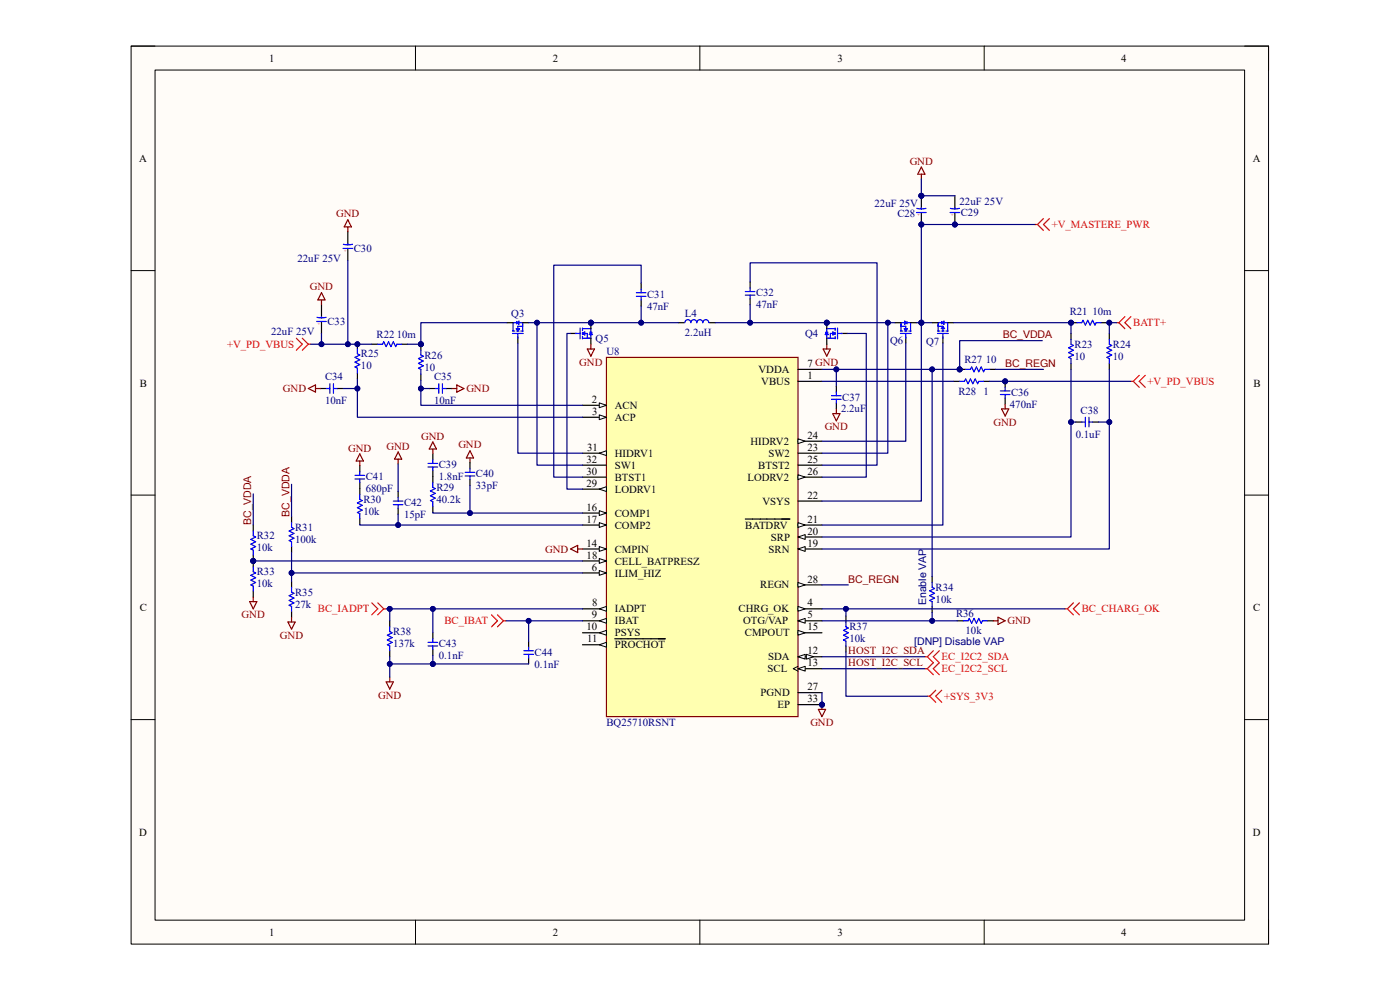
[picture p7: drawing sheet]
<svg xmlns="http://www.w3.org/2000/svg" width="297mm" height="210mm" viewBox="0 0 297 210" stroke-linecap="round" stroke-linejoin="round" font-family="sans-serif">
<path d="M27.8 9.8h241.3v190.5h-241.3z" fill-rule="evenodd" fill="#fffcf8"/>
<path d="M27.8 9.8h241.3v190.5h-241.3z" fill="none" stroke="#000" stroke-width=".21"/>
<path d="M32.9 14.9h231.1v180.3h-231.1z" fill-rule="evenodd" fill="#fffcf8"/>
<g fill="none" stroke="#000" stroke-width=".21">
<path d="M27.8 9.8h5.1M32.9 14.9h231.1v180.3h-231.1zM88.1 9.8v5.1M148.5 9.8v5.1M208.8 9.8v5.1M264 9.8h5.1v5.1M27.8 57.4h5.1M264 57.4h5.1M27.8 105h5.1M264 105h5.1M27.8 152.7h5.1M264 152.7h5.1"/>
<path d="M88.1 195.2v5.1M148.5 195.2v5.1M208.8 195.2v5.1M269.1 195.2v5.1"/>
</g>
<circle cx="174.4" cy="149.5" r=".51" fill="#000080"/>
<circle cx="174.4" cy="149.5" r=".51" fill="none" stroke="#000080" stroke-width=".21"/>
<path d="M128.7 75.8h40.6v76.2h-40.6z" fill-rule="evenodd" fill="#ffffb0"/>
<path d="M128.7 75.8h40.6v76.2h-40.6z" fill="none" stroke="#800000" stroke-width=".25"/>
<path d="M123.6 86h5.1" fill="none" stroke="#000" stroke-width=".25"/>
<path d="M127.1 85.5l1.6 .5-1.6 .5z" fill="#f8fcff"/>
<path d="M127.1 85.5l1.6 .5-1.6 .5z" fill="none" stroke="#000" stroke-width=".21"/>
<path d="M123.6 88.5h5.1" fill="none" stroke="#000" stroke-width=".25"/>
<path d="M127.1 88l1.6 .5-1.6 .5z" fill="#f8fcff"/>
<path d="M127.1 88l1.6 .5-1.6 .5z" fill="none" stroke="#000" stroke-width=".21"/>
<path d="M123.6 96.1h5.1" fill="none" stroke="#000" stroke-width=".25"/>
<path d="M127.1 96.1l1.6-.5v1z" fill="#f8fcff"/>
<path d="M127.1 96.1l1.6-.5v1z" fill="none" stroke="#000" stroke-width=".21"/>
<path d="M123.6 98.7h5.1M123.6 101.2h5.1M123.6 103.8h5.1" fill="none" stroke="#000" stroke-width=".25"/>
<path d="M127.1 103.8l1.6-.5v1z" fill="#f8fcff"/>
<path d="M127.1 103.8l1.6-.5v1z" fill="none" stroke="#000" stroke-width=".21"/>
<path d="M123.6 108.8h5.1" fill="none" stroke="#000" stroke-width=".25"/>
<path d="M127.1 108.3l1.6 .5-1.6 .5z" fill="#f8fcff"/>
<path d="M127.1 108.3l1.6 .5-1.6 .5z" fill="none" stroke="#000" stroke-width=".21"/>
<path d="M123.6 111.4h5.1" fill="none" stroke="#000" stroke-width=".25"/>
<path d="M127.1 110.9l1.6 .5-1.6 .5z" fill="#f8fcff"/>
<path d="M127.1 110.9l1.6 .5-1.6 .5z" fill="none" stroke="#000" stroke-width=".21"/>
<path d="M123.6 116.5h5.1" fill="none" stroke="#000" stroke-width=".25"/>
<path d="M127.1 116l1.6 .5-1.6 .5z" fill="#f8fcff"/>
<path d="M127.1 116l1.6 .5-1.6 .5z" fill="none" stroke="#000" stroke-width=".21"/>
<path d="M123.6 119h5.1" fill="none" stroke="#000" stroke-width=".25"/>
<path d="M127.1 118.5l1.6 .5-1.6 .5z" fill="#f8fcff"/>
<path d="M127.1 118.5l1.6 .5-1.6 .5z" fill="none" stroke="#000" stroke-width=".21"/>
<path d="M123.6 121.5h5.1" fill="none" stroke="#000" stroke-width=".25"/>
<path d="M127.1 121l1.6 .5-1.6 .5z" fill="#f8fcff"/>
<path d="M127.1 121l1.6 .5-1.6 .5z" fill="none" stroke="#000" stroke-width=".21"/>
<path d="M123.6 129.2h5.1" fill="none" stroke="#000" stroke-width=".25"/>
<path d="M127.1 129.2l1.6-.5v1z" fill="#f8fcff"/>
<path d="M127.1 129.2l1.6-.5v1z" fill="none" stroke="#000" stroke-width=".21"/>
<path d="M123.6 131.7h5.1" fill="none" stroke="#000" stroke-width=".25"/>
<path d="M127.1 131.7l1.6-.5v1z" fill="#f8fcff"/>
<path d="M127.1 131.7l1.6-.5v1z" fill="none" stroke="#000" stroke-width=".21"/>
<path d="M123.6 134.2h5.1" fill="none" stroke="#000" stroke-width=".25"/>
<path d="M127.1 134.2l1.6-.5v1z" fill="#f8fcff"/>
<path d="M127.1 134.2l1.6-.5v1z" fill="none" stroke="#000" stroke-width=".21"/>
<path d="M123.6 136.8h5.1" fill="none" stroke="#000" stroke-width=".25"/>
<path d="M127.1 136.8l1.6-.5v1z" fill="#f8fcff"/>
<path d="M127.1 136.8l1.6-.5v1z" fill="none" stroke="#000" stroke-width=".21"/>
<path d="M169.3 78.4h5.1M169.3 80.9h5.1M169.3 93.6h5.1M130.4 135.5h10.7" fill="none" stroke="#000" stroke-width=".25"/>
<path d="M169.3 93.1l1.5 .5-1.5 .5z" fill="#f8fcff"/>
<path d="M169.3 93.1l1.5 .5-1.5 .5z" fill="none" stroke="#000" stroke-width=".21"/>
<path d="M169.3 96.1h5.1M169.3 98.7h5.1M169.3 101.2h5.1" fill="none" stroke="#000" stroke-width=".25"/>
<path d="M169.3 100.7l1.5 .5-1.5 .5z" fill="#f8fcff"/>
<path d="M169.3 100.7l1.5 .5-1.5 .5z" fill="none" stroke="#000" stroke-width=".21"/>
<path d="M169.3 106.3h5.1M169.3 111.4h5.1" fill="none" stroke="#000" stroke-width=".25"/>
<path d="M169.3 110.9l1.5 .5-1.5 .5z" fill="#f8fcff"/>
<path d="M169.3 110.9l1.5 .5-1.5 .5z" fill="none" stroke="#000" stroke-width=".21"/>
<path d="M158.1 110.1h9.5M169.3 113.9h5.1" fill="none" stroke="#000" stroke-width=".25"/>
<path d="M169.3 113.9l1.5-.5v1z" fill="#f8fcff"/>
<path d="M169.3 113.9l1.5-.5v1z" fill="none" stroke="#000" stroke-width=".21"/>
<path d="M169.3 116.5h5.1" fill="none" stroke="#000" stroke-width=".25"/>
<path d="M169.3 116.5l1.5-.5v1z" fill="#f8fcff"/>
<path d="M169.3 116.5l1.5-.5v1z" fill="none" stroke="#000" stroke-width=".21"/>
<path d="M169.3 124.1h5.1" fill="none" stroke="#000" stroke-width=".25"/>
<path d="M169.3 123.6l1.5 .5-1.5 .5z" fill="#f8fcff"/>
<path d="M169.3 123.6l1.5 .5-1.5 .5z" fill="none" stroke="#000" stroke-width=".21"/>
<path d="M169.3 129.2h5.1" fill="none" stroke="#000" stroke-width=".25"/>
<path d="M169.3 128.7l1.5 .5-1.5 .5z" fill="#f8fcff"/>
<path d="M169.3 128.7l1.5 .5-1.5 .5z" fill="none" stroke="#000" stroke-width=".21"/>
<path d="M169.3 131.7h5.1" fill="none" stroke="#000" stroke-width=".25"/>
<path d="M169.3 131.7l1.5-.5v1z" fill="#f8fcff"/>
<path d="M169.3 131.7l1.5-.5v1z" fill="none" stroke="#000" stroke-width=".21"/>
<path d="M169.3 134.2h5.1" fill="none" stroke="#000" stroke-width=".25"/>
<path d="M169.3 133.7l1.5 .5-1.5 .5z" fill="#f8fcff"/>
<path d="M169.3 133.7l1.5 .5-1.5 .5z" fill="none" stroke="#000" stroke-width=".21"/>
<path d="M169.3 139.3h5.1" fill="none" stroke="#000" stroke-width=".25"/>
<path d="M169.3 139.3l1.5-.5v1z" fill="#f8fcff"/>
<path d="M169.3 139.3l1.5-.5v1z" fill="none" stroke="#000" stroke-width=".21"/>
<path d="M171.1 138.8l1.5 .5-1.5 .5z" fill="#f8fcff"/>
<path d="M171.1 138.8l1.5 .5-1.5 .5z" fill="none" stroke="#000" stroke-width=".21"/>
<path d="M169.3 141.9h5.1" fill="none" stroke="#000" stroke-width=".25"/>
<path d="M169.3 141.9l1.5-.5v1z" fill="#f8fcff"/>
<path d="M169.3 141.9l1.5-.5v1zM169.3 141.4l-1 .5 1 .5" fill="none" stroke="#000" stroke-width=".21"/>
<path d="M169.3 146.9h5.1M169.3 149.5h5.1" fill="none" stroke="#000" stroke-width=".25"/>
<circle cx="174.4" cy="149.5" r=".51" fill="#000080"/>
<circle cx="174.4" cy="149.5" r=".51" fill="none" stroke="#000080" stroke-width=".21"/>
<path d="M78.9 73h1.2M85.2 73h1.3M76.3 98.8v1.3M91.8 96.3v1.2M91.8 99.8v2.6M76.3 102.4v2.5M76.3 110v1.3M91.8 107.5v1.2" fill="none" stroke="#000" stroke-width=".25"/>
<path d="M80.1 73h1.1l.2-.5 .5 1 .5-1 .5 1 .5-1 .5 1 .3-.5h1M90.8 99.1h2M90.8 98.3h2M91.8 97.5v.8M91.8 99.1v.7M75.3 101.6h2M75.3 100.8h2M76.3 100.1v.7M76.3 101.6v.8M76.3 104.9v1l.5 .3-1 .5 1 .5-1 .5 1 .5-1 .5 .5 .3v1M91.8 102.4v1l.5 .2-1 .6 1 .5-1 .5 1 .5-1 .5 .5 .2v1.1" fill="none" stroke="#00f" stroke-width=".25"/>
<path d="M76.3 96.3l.8 1.5h-1.5zM76.3 97.8v1M84.5 95.9l.7 1.5h-1.5zM84.5 97.4v1M91.8 93.7l.8 1.6h-1.5zM91.8 95.3v1M99.7 95.6l.8 1.6h-1.6zM99.7 97.2v1" fill="none" stroke="#800000" stroke-width=".25"/>
<path d="M62.9 71.8l1.2 1.2-1.2 1.3M64.1 71.8l1.3 1.2M65.4 73l-1.3 1.3M65.4 73h.5" fill="none" stroke="#f00" stroke-width=".25"/>
<circle cx="89.3" cy="73" r=".51" fill="#000080"/>
<circle cx="89.3" cy="73" r=".51" fill="none" stroke="#000080" stroke-width=".21"/>
<path d="M89.3 73v1.3" fill="none" stroke="#000" stroke-width=".25"/>
<circle cx="89.3" cy="73" r=".51" fill="#000080"/>
<circle cx="89.3" cy="73" r=".51" fill="none" stroke="#000080" stroke-width=".21"/>
<path d="M89.3 79.4v1.2M109.9 71.5v1.3" fill="none" stroke="#000" stroke-width=".25"/>
<path d="M89.3 74.3v1l.5 .3-1 .5 1 .5-1 .5 1 .5-1 .5 .5 .3v1M108.7 70.7h2.3M108.7 70.2h.5M108.8 68.5v1.7M109.6 70.2h.5M109.9 69.2v1M109.9 70.7v1.1M110.5 70.2h.5M110.9 68.7v1.5" fill="none" stroke="#00f" stroke-width=".25"/>
<path d="M109.6 68.5l.5-.4v.7z" fill="#00f"/>
<path d="M109.6 68.5l.5-.4v.7z" fill="none" stroke="#00f" stroke-width=".21"/>
<path d="M108.8 68.5h.8M109.6 68.2v.5M110.1 68.5h.8v.7h-1" fill="none" stroke="#00f" stroke-width=".25"/>
<path d="M107.6 68.5h1.2M110.9 68.5h1.2" fill="none" stroke="#000" stroke-width=".25"/>
<path d="M109.5 69.7h.7l-.3 .5z" fill="#00f"/>
<path d="M109.5 69.7h.7l-.3 .5z" fill="none" stroke="#00f" stroke-width=".21"/>
<circle cx="125.4" cy="68.5" r=".51" fill="#000080"/>
<circle cx="125.4" cy="68.5" r=".51" fill="none" stroke="#000080" stroke-width=".21"/>
<path d="M121 70.7h1.3" fill="none" stroke="#000" stroke-width=".25"/>
<path d="M122.1 70.7h1M123.1 69.6v2.3M123.6 69.7h1.8M123.6 70.7h1M123.6 71.8h1.5M123.6 69.6v.5M123.6 70.5v.5M123.6 71.4v.5" fill="none" stroke="#00f" stroke-width=".25"/>
<path d="M125.4 70.5l.3 .5h-.7z" fill="#00f"/>
<path d="M125.4 70.5l.3 .5h-.7z" fill="none" stroke="#00f" stroke-width=".21"/>
<path d="M124.6 70.7v1.1h.8v-.8M125.1 70.5h.5M125.4 69.7v.8" fill="none" stroke="#00f" stroke-width=".25"/>
<path d="M125.4 68.5v1.2" fill="none" stroke="#000" stroke-width=".25"/>
<circle cx="125.4" cy="68.5" r=".51" fill="#000080"/>
<circle cx="125.4" cy="68.5" r=".51" fill="none" stroke="#000080" stroke-width=".21"/>
<path d="M125.4 71.8v1.2" fill="none" stroke="#000" stroke-width=".25"/>
<path d="M123.6 70.7l.5-.3v.7z" fill="#00f"/>
<path d="M123.6 70.7l.5-.3v.7z" fill="none" stroke="#00f" stroke-width=".21"/>
<path d="M124.6 74h1.5l-.7 1.6zM125.4 73v1" fill="none" stroke="#800000" stroke-width=".25"/>
<path d="M136 60.1v1.2M136 63.6v1.3M143.9 68.5h1.3M150.5 68.5h1.3M177.4 81.9v1.3M177.4 85.5v1.2" fill="none" stroke="#000" stroke-width=".25"/>
<path d="M135 62.9h2M135 62.1h2M136 61.3v.8M136 62.9v.7M145.3 68.5a.63 .63 0 0 1 .6-.7 .63 .63 0 0 1 .7 .7 .63 .63 0 0 1 .6-.7 .63 .63 0 0 1 .6 .7 .63 .63 0 0 1 .7-.7 .63 .63 0 0 1 .6 .7 .64 .64 0 0 1 .6-.7 .64 .64 0 0 1 .7 .7M176.4 83.9h2M176.4 84.7h2M177.4 83.2v.7M177.4 84.7v.8" fill="none" stroke="#00f" stroke-width=".25"/>
<circle cx="203.6" cy="78.4" r=".51" fill="#000080"/>
<circle cx="203.6" cy="78.4" r=".51" fill="none" stroke="#000080" stroke-width=".21"/>
<path d="M203.6 78.4h1.3" fill="none" stroke="#000" stroke-width=".25"/>
<circle cx="203.6" cy="78.4" r=".51" fill="#000080"/>
<circle cx="203.6" cy="78.4" r=".51" fill="none" stroke="#000080" stroke-width=".21"/>
<path d="M75.8 72.8v1.2M75.8 79.1v1.3M209.9 78.4h1.3" fill="none" stroke="#000" stroke-width=".25"/>
<path d="M75.8 74v1.1l.5 .2-1 .5 1 .5-1 .5 1 .5-1 .5 .5 .3v1M204.9 78.4h1l.2-.5 .5 1 .5-1 .6 1 .5-1 .5 1 .2-.5h1" fill="none" stroke="#00f" stroke-width=".25"/>
<path d="M174.6 74h1.6l-.8 1.6zM175.4 73v1M176.7 87.8h1.5l-.8 1.5zM177.4 86.7v1.1" fill="none" stroke="#800000" stroke-width=".25"/>
<circle cx="175.4" cy="68.5" r=".51" fill="#000080"/>
<circle cx="175.4" cy="68.5" r=".51" fill="none" stroke="#000080" stroke-width=".21"/>
<path d="M178.4 70.7h1.3" fill="none" stroke="#000" stroke-width=".25"/>
<path d="M175.4 69.7h1.8M175.7 71.8h1.5M176.2 70.7h1M177.2 69.6v.5M177.2 70.5v.5M177.2 71.4v.5M177.7 70.7h1M177.7 69.6v2.3" fill="none" stroke="#00f" stroke-width=".25"/>
<path d="M175.4 70.5l.4 .5h-.8z" fill="#00f"/>
<path d="M175.4 70.5l.4 .5h-.8z" fill="none" stroke="#00f" stroke-width=".21"/>
<path d="M175.1 70.5h.6M175.4 69.7v.8M176.2 70.7v1.1h-.8v-.8" fill="none" stroke="#00f" stroke-width=".25"/>
<path d="M175.4 68.5v1.2" fill="none" stroke="#000" stroke-width=".25"/>
<circle cx="175.4" cy="68.5" r=".51" fill="#000080"/>
<circle cx="175.4" cy="68.5" r=".51" fill="none" stroke="#000080" stroke-width=".21"/>
<path d="M175.4 71.8v1.2" fill="none" stroke="#000" stroke-width=".25"/>
<path d="M176.7 70.4l.5 .3-.5 .4z" fill="#00f"/>
<path d="M176.7 70.4l.5 .3-.5 .4z" fill="none" stroke="#00f" stroke-width=".21"/>
<path d="M192.2 71.5v1.3" fill="none" stroke="#000" stroke-width=".25"/>
<path d="M191 70.7h2.3M191 70.2h.5M191.1 68.7v1.5M191.9 70.2h.5M192.2 69.2v1M192.2 70.7v1.1M192.8 70.2h.5M193.2 68.5v1.7" fill="none" stroke="#00f" stroke-width=".25"/>
<path d="M191.9 68.1l.5 .4-.5 .3z" fill="#00f"/>
<path d="M191.9 68.1l.5 .4-.5 .3z" fill="none" stroke="#00f" stroke-width=".21"/>
<path d="M191.9 68.5h-.8v.7h1.1M192.4 68.2v.5M192.4 68.5h.8" fill="none" stroke="#00f" stroke-width=".25"/>
<path d="M189.9 68.5h1.2M193.2 68.5h1.2" fill="none" stroke="#000" stroke-width=".25"/>
<path d="M191.8 69.7h.7l-.3 .5z" fill="#00f"/>
<path d="M191.8 69.7h.7l-.3 .5z" fill="none" stroke="#00f" stroke-width=".21"/>
<path d="M159.1 59.8v1.3M159.1 63.4v1.2" fill="none" stroke="#000" stroke-width=".25"/>
<path d="M158.1 62.6h2.1M158.1 61.8h2.1M159.1 61.1v.7M159.1 62.6v.8" fill="none" stroke="#00f" stroke-width=".25"/>
<circle cx="195.5" cy="68.5" r=".51" fill="#000080"/>
<circle cx="195.5" cy="68.5" r=".51" fill="none" stroke="#000080" stroke-width=".21"/>
<circle cx="227.2" cy="68.5" r=".51" fill="#000080"/>
<circle cx="227.2" cy="68.5" r=".51" fill="none" stroke="#000080" stroke-width=".21"/>
<path d="M227.2 68.5h1.3M233.6 68.5h1.2" fill="none" stroke="#000" stroke-width=".25"/>
<circle cx="227.2" cy="68.5" r=".51" fill="#000080"/>
<circle cx="227.2" cy="68.5" r=".51" fill="none" stroke="#000080" stroke-width=".21"/>
<path d="M72.8 52.7h2M72.8 51.8l1 .1M73.8 51.7v.2M74.8 51.8l-1 .1M67.2 68.2h2M67.3 67.3l.9 .1M68.2 67.2v.2M69.2 67.3l-1 .1M228.5 68.5h1l.3-.6 .5 1.1 .5-1.1 .5 1.1 .5-1.1 .5 1.1 .2-.5h1.1M235.3 72v1l.5 .3-1 .5 1 .5-1 .5 1 .5-1 .5 .5 .3v1M203.6 80.9h1l.3-.5 .5 1 .5-1 .5 1 .5-1 .5 1 .3-.5h1" fill="none" stroke="#00f" stroke-width=".25"/>
<path d="M73.8 49.1v2.6M73.8 52.7v2.5M68.2 64.6v2.6M68.2 68.2v2.5M235.3 70.7v1.3M235.3 77.1v1.3M202.3 80.9h1.3M208.7 80.9h1.2" fill="none" stroke="#000" stroke-width=".25"/>
<path d="M236.9 68.5h.5M237.4 68.5l1.2 1.2M238.6 67.2l-1.2 1.3M239.9 67.2l-1.3 1.3 1.3 1.2M241.7 79.6l-1.3 1.3M243 79.6l-1.3 1.3 1.3 1.3M239.9 80.9h.5M240.4 80.9l1.3 1.3" fill="none" stroke="#f00" stroke-width=".25"/>
<path d="M73.8 46.6l.8 1.5h-1.6zM73.8 48.1v1M68.2 62.1l.8 1.5h-1.6zM68.2 63.6v1" fill="none" stroke="#800000" stroke-width=".25"/>
<circle cx="213.2" cy="80.9" r=".51" fill="#000080"/>
<circle cx="213.2" cy="80.9" r=".51" fill="none" stroke="#000080" stroke-width=".21"/>
<path d="M213.2 80.9v1.3M213.2 84.5v1.2" fill="none" stroke="#000" stroke-width=".25"/>
<circle cx="213.2" cy="80.9" r=".51" fill="#000080"/>
<circle cx="213.2" cy="80.9" r=".51" fill="none" stroke="#000080" stroke-width=".21"/>
<path d="M99.7 99.4v.8M212.2 82.9h2.1M212.2 83.7h2.1M213.2 82.2v.7M213.2 83.7v.8M83.4 106.3h2.1M83.4 107.1h2.1M84.5 105.5v.8M84.5 107.1v.7M98.7 101h2M98.7 100.2h2M99.7 101v.7" fill="none" stroke="#00f" stroke-width=".25"/>
<path d="M212.5 86.7h1.5l-.8 1.6zM213.2 85.7v1" fill="none" stroke="#800000" stroke-width=".25"/>
<path d="M99.7 98.2v1.2M84.5 104.3v1.2M84.5 107.8v1.3M99.7 101.7v1.3" fill="none" stroke="#000" stroke-width=".25"/>
<path d="M219.6 47.6h.5M220.1 47.6l1.3 1.3M221.4 46.4l-1.3 1.2M222.6 46.4l-1.2 1.2 1.2 1.3" fill="none" stroke="#f00" stroke-width=".25"/>
<circle cx="195.5" cy="47.6" r=".51" fill="#000080"/>
<circle cx="195.5" cy="47.6" r=".51" fill="none" stroke="#000080" stroke-width=".21"/>
<circle cx="195.5" cy="41.5" r=".51" fill="#000080"/>
<circle cx="195.5" cy="41.5" r=".51" fill="none" stroke="#000080" stroke-width=".21"/>
<path d="M195.5 45.1v2.5" fill="none" stroke="#000" stroke-width=".25"/>
<circle cx="195.5" cy="47.6" r=".51" fill="#000080"/>
<circle cx="195.5" cy="47.6" r=".51" fill="none" stroke="#000080" stroke-width=".21"/>
<path d="M195.5 41.5v2.6" fill="none" stroke="#000" stroke-width=".25"/>
<circle cx="195.5" cy="41.5" r=".51" fill="#000080"/>
<circle cx="195.5" cy="41.5" r=".51" fill="none" stroke="#000080" stroke-width=".21"/>
<path d="M194.4 45.1h2.1M194.5 44.2l1 .1M195.5 44.1v.2M196.4 44.2l-.9 .1" fill="none" stroke="#00f" stroke-width=".25"/>
<path d="M195.5 35.4l.7 1.6h-1.5zM195.5 37v1" fill="none" stroke="#800000" stroke-width=".25"/>
<circle cx="53.7" cy="119" r=".51" fill="#000080"/>
<circle cx="53.7" cy="119" r=".51" fill="none" stroke="#000080" stroke-width=".21"/>
<path d="M53.7 111.4v1.2M53.7 117.7v1.3" fill="none" stroke="#000" stroke-width=".25"/>
<circle cx="53.7" cy="119" r=".51" fill="#000080"/>
<circle cx="53.7" cy="119" r=".51" fill="none" stroke="#000080" stroke-width=".21"/>
<path d="M53.7 112.6v1.1l.5 .2-1 .5 1 .5-1 .5 1 .6-1 .5 .5 .2v1" fill="none" stroke="#00f" stroke-width=".25"/>
<circle cx="53.7" cy="119" r=".51" fill="#000080"/>
<circle cx="53.7" cy="119" r=".51" fill="none" stroke="#000080" stroke-width=".21"/>
<path d="M53.7 119v1.3" fill="none" stroke="#000" stroke-width=".25"/>
<circle cx="53.7" cy="119" r=".51" fill="#000080"/>
<circle cx="53.7" cy="119" r=".51" fill="none" stroke="#000080" stroke-width=".21"/>
<path d="M200 71.5v1.3M53.7 125.3v1.3" fill="none" stroke="#000" stroke-width=".25"/>
<path d="M198.9 70.7h2.3M198.9 70.2h.5M199 68.7v1.5M199.8 70.2h.5M200 69.2v1M200 70.7v1.1M200.7 70.2h.5M201.1 68.5v1.7M53.7 120.3v1l.5 .2-1 .5 1 .6-1 .5 1 .5-1 .5 .5 .2v1" fill="none" stroke="#00f" stroke-width=".25"/>
<path d="M121 116.5l1.6-.8v1.5zM122.6 116.5h1M53 127.6h1.5l-.8 1.6zM53.7 126.6v1" fill="none" stroke="#800000" stroke-width=".25"/>
<path d="M199.8 68.5l.5-.4v.7z" fill="#00f"/>
<path d="M199.8 68.5l.5-.4v.7z" fill="none" stroke="#00f" stroke-width=".21"/>
<path d="M199.8 68.2v.5M199.8 68.5h-.8v.7h1M200.3 68.5h.8" fill="none" stroke="#00f" stroke-width=".25"/>
<path d="M197.7 68.5h1.3M201.1 68.5h1.2" fill="none" stroke="#000" stroke-width=".25"/>
<path d="M200 69.2l.4 .5h-.7z" fill="#00f"/>
<path d="M200 69.2l.4 .5h-.7z" fill="none" stroke="#00f" stroke-width=".21"/>
<g fill="none" stroke="#000" stroke-width=".25">
<path d="M227.2 70.7v1.3M227.2 77.1v1.3M67.9 82.4h1.3M71.5 82.4h1.3M91.1 82.4h1.2M94.6 82.4h1.3M228.2 89.5h1.3M231.8 89.5h1.3M61.9 109.6v1.3M61.9 116v1.2M61.9 123.3v1.3M61.9 129.7v1.2"/>
<path d="M179.5 130.7v1.3M179.5 137v1.3M197.7 122.3v1.3M197.7 128.7v1.2M203.1 131.7h1.3M209.4 131.7h1.3"/>
</g>
<g fill="none" stroke="#00f" stroke-width=".25">
<path d="M227.2 72v1l.5 .3-1 .5 1 .5-1 .5 1 .5-1 .5 .5 .3v1M69.2 82.4h.8M70 81.4v2M70.7 81.4v2M70.7 82.4h.8M92.3 82.4h.8M93.1 81.4v2M93.9 82.4h.7M93.9 81.4v2M229.5 89.5h.8M230.3 88.5v2.1M231 88.5v2.1"/>
<path d="M231 89.5h.8M61.9 110.9v1l.5 .2-1.1 .5 1.1 .6-1.1 .5 1.1 .5-1.1 .5 .6 .2v1.1M61.9 124.6v1l.5 .3-1.1 .5 1.1 .5-1.1 .5 1.1 .5-1.1 .5 .6 .3v1M179.5 132v1l.5 .2-1 .5 1 .5-1 .5 1 .6-1 .5 .5 .2v1M197.7 123.6v1l.6 .2-1.1 .5 1.1 .6-1.1 .5 1.1 .5-1.1 .5 .5 .2v1.1M204.4 131.7h1l.2-.5 .5 1 .5-1 .5 1 .6-1 .5 1 .2-.5h1"/>
</g>
<path d="M65.4 82.4l1.5-.7v1.5zM66.9 82.4h1M95.9 82.4h1M96.9 81.7l1.5 .7-1.5 .8zM61.1 132h1.5l-.7 1.5zM61.9 130.9v1.1M210.7 131.7h1M211.7 130.9l1.5 .8-1.5 .8zM173.6 150.5h1.5l-.7 1.5zM174.4 149.5v1" fill="none" stroke="#800000" stroke-width=".25"/>
<path d="M225.9 129.2h.6M226.5 129.2l1.2 1.2M227.7 127.9l-1.2 1.3M229 127.9l-1.3 1.3 1.3 1.2" fill="none" stroke="#f00" stroke-width=".25"/>
<circle cx="174.4" cy="149.5" r=".51" fill="#000080"/>
<circle cx="174.4" cy="149.5" r=".51" fill="none" stroke="#000080" stroke-width=".21"/>
<circle cx="202.6" cy="47.6" r=".51" fill="#000080"/>
<circle cx="202.6" cy="47.6" r=".51" fill="none" stroke="#000080" stroke-width=".21"/>
<path d="M202.6 45.1v2.5" fill="none" stroke="#000" stroke-width=".25"/>
<circle cx="202.6" cy="47.6" r=".51" fill="#000080"/>
<circle cx="202.6" cy="47.6" r=".51" fill="none" stroke="#000080" stroke-width=".21"/>
<path d="M202.6 41.5v2.6M82.7 131.7v1.3M82.7 138v1.3M91.8 134.2v1.3M91.8 137.8v1.3M112.1 136v1.3M112.1 139.6v1.2" fill="none" stroke="#000" stroke-width=".25"/>
<g fill="none" stroke="#00f" stroke-width=".25">
<path d="M201.6 45.1h2M201.6 44.2l1 .1M202.6 44.1v.2M203.6 44.2l-1 .1M82.7 133v1l.5 .2-1 .5 1 .6-1 .5 1 .5-1 .5 .5 .2v1M90.8 136.3h2M90.8 137h2M91.8 135.5v.8M91.8 137v.8M111.1 138h2.1M111.1 138.8h2.1M112.1 137.3v.7"/>
<path d="M112.1 138.8v.8"/>
</g>
<g fill="none" stroke="#f00" stroke-width=".25">
<path d="M78.9 127.9l1.2 1.3-1.2 1.2M80.1 127.9l1.3 1.3M81.4 129.2l-1.3 1.2M81.4 129.2h.5M104.3 130.4l1.2 1.3-1.2 1.3M105.5 130.4l1.3 1.3M106.8 131.7l-1.3 1.3M106.8 131.7h.5M196.2 139.3h.5M196.7 139.3l1.3 1.3-1.3 1.3M198 138l-1.3 1.3M199.3 138l-1.3 1.3 1.3 1.3-1.3 1.3 1.3 1.2"/>
<path d="M196.2 141.9h.5M196.7 147.7h.5M196.7 141.9l1.3 1.2M197.2 147.7l1.3 1.3M198.5 146.4l-1.3 1.3M199.8 146.4l-1.3 1.3 1.3 1.3"/>
</g>
<path d="M81.9 144.7h1.5l-.7 1.5zM82.7 143.6v1.1" fill="none" stroke="#800000" stroke-width=".25"/>
<path d="M136 64.9v3.6M211.2 78.4h10.2" fill="none" stroke="#000080" stroke-width=".25"/>
<circle cx="136" cy="68.5" r=".51" fill="#000080"/>
<circle cx="136" cy="68.5" r=".51" fill="none" stroke="#000080" stroke-width=".21"/>
<path d="M177.4 78.4v3.5M174.4 80.9h27.9" fill="none" stroke="#000080" stroke-width=".25"/>
<circle cx="177.4" cy="78.4" r=".51" fill="#000080"/>
<circle cx="177.4" cy="78.4" r=".51" fill="none" stroke="#000080" stroke-width=".21"/>
<path d="M159.1 59.8v-4h27v42.9h-11.7M86.5 73h2.8M109.9 72.8v23.3h13.7M121 70.7h-.7v33.1h3.3M136 60.1v-3.8h-18.5v44.9h6.1M179.7 70.7h4.1v30.5h-9.4M192.2 72.8v20.8h-17.8" fill="none" stroke="#000080" stroke-width=".25"/>
<circle cx="89.3" cy="73" r=".51" fill="#000080"/>
<circle cx="89.3" cy="73" r=".51" fill="none" stroke="#000080" stroke-width=".21"/>
<path d="M194.4 68.5h1.1v37.8h-21.1" fill="none" stroke="#000080" stroke-width=".25"/>
<circle cx="195.5" cy="68.5" r=".51" fill="#000080"/>
<circle cx="195.5" cy="68.5" r=".51" fill="none" stroke="#000080" stroke-width=".21"/>
<path d="M195.5 68.5h2.2" fill="none" stroke="#000080" stroke-width=".25"/>
<circle cx="195.5" cy="68.5" r=".51" fill="#000080"/>
<circle cx="195.5" cy="68.5" r=".51" fill="none" stroke="#000080" stroke-width=".21"/>
<path d="M200 72.8v38.6h-25.6M209.9 80.9h30" fill="none" stroke="#000080" stroke-width=".25"/>
<circle cx="213.2" cy="80.9" r=".51" fill="#000080"/>
<circle cx="213.2" cy="80.9" r=".51" fill="none" stroke="#000080" stroke-width=".21"/>
<path d="M84.5 109.1v2.3" fill="none" stroke="#000080" stroke-width=".25"/>
<circle cx="84.5" cy="111.4" r=".51" fill="#000080"/>
<circle cx="84.5" cy="111.4" r=".51" fill="none" stroke="#000080" stroke-width=".21"/>
<path d="M84.5 98.4v5.9M99.7 103v5.8" fill="none" stroke="#000080" stroke-width=".25"/>
<circle cx="99.7" cy="108.8" r=".51" fill="#000080"/>
<circle cx="99.7" cy="108.8" r=".51" fill="none" stroke="#000080" stroke-width=".21"/>
<path d="M195.5 41.5h7.1" fill="none" stroke="#000080" stroke-width=".25"/>
<circle cx="195.5" cy="41.5" r=".51" fill="#000080"/>
<circle cx="195.5" cy="41.5" r=".51" fill="none" stroke="#000080" stroke-width=".21"/>
<path d="M53.7 119h69.9" fill="none" stroke="#000080" stroke-width=".25"/>
<circle cx="53.7" cy="119" r=".51" fill="#000080"/>
<circle cx="53.7" cy="119" r=".51" fill="none" stroke="#000080" stroke-width=".21"/>
<path d="M221.1 72.3h-17.5v6.1" fill="none" stroke="#000080" stroke-width=".25"/>
<circle cx="203.6" cy="78.4" r=".51" fill="#000080"/>
<circle cx="203.6" cy="78.4" r=".51" fill="none" stroke="#000080" stroke-width=".21"/>
<path d="M197.7 78.4v43.9" fill="none" stroke="#000080" stroke-width=".25"/>
<circle cx="197.7" cy="78.4" r=".51" fill="#000080"/>
<circle cx="197.7" cy="78.4" r=".51" fill="none" stroke="#000080" stroke-width=".21"/>
<path d="M197.7 129.9v1.8" fill="none" stroke="#000080" stroke-width=".25"/>
<circle cx="197.7" cy="131.7" r=".51" fill="#000080"/>
<circle cx="197.7" cy="131.7" r=".51" fill="none" stroke="#000080" stroke-width=".21"/>
<path d="M202.3 68.5h24.9v2.2" fill="none" stroke="#000080" stroke-width=".25"/>
<circle cx="227.2" cy="68.5" r=".51" fill="#000080"/>
<circle cx="227.2" cy="68.5" r=".51" fill="none" stroke="#000080" stroke-width=".21"/>
<path d="M68.2 70.7v2.3" fill="none" stroke="#000080" stroke-width=".25"/>
<circle cx="68.2" cy="73" r=".51" fill="#000080"/>
<circle cx="68.2" cy="73" r=".51" fill="none" stroke="#000080" stroke-width=".21"/>
<path d="M73.8 55.2v17.8" fill="none" stroke="#000080" stroke-width=".25"/>
<circle cx="73.8" cy="73" r=".51" fill="#000080"/>
<circle cx="73.8" cy="73" r=".51" fill="none" stroke="#000080" stroke-width=".21"/>
<path d="M75.8 72.8v.2" fill="none" stroke="#000080" stroke-width=".25"/>
<circle cx="75.8" cy="73" r=".51" fill="#000080"/>
<circle cx="75.8" cy="73" r=".51" fill="none" stroke="#000080" stroke-width=".21"/>
<path d="M72.8 82.4h3M53.7 104.8v6.6M61.9 102.7v6.9" fill="none" stroke="#000080" stroke-width=".25"/>
<circle cx="75.8" cy="82.4" r=".51" fill="#000080"/>
<circle cx="75.8" cy="82.4" r=".51" fill="none" stroke="#000080" stroke-width=".21"/>
<path d="M89.3 82.4h1.8" fill="none" stroke="#000080" stroke-width=".25"/>
<circle cx="89.3" cy="82.4" r=".51" fill="#000080"/>
<circle cx="89.3" cy="82.4" r=".51" fill="none" stroke="#000080" stroke-width=".21"/>
<path d="M227.2 89.5h1" fill="none" stroke="#000080" stroke-width=".25"/>
<circle cx="227.2" cy="89.5" r=".51" fill="#000080"/>
<circle cx="227.2" cy="89.5" r=".51" fill="none" stroke="#000080" stroke-width=".21"/>
<path d="M233.1 89.5h2.2" fill="none" stroke="#000080" stroke-width=".25"/>
<circle cx="235.3" cy="89.5" r=".51" fill="#000080"/>
<circle cx="235.3" cy="89.5" r=".51" fill="none" stroke="#000080" stroke-width=".21"/>
<path d="M179.5 129.2v1.5" fill="none" stroke="#000080" stroke-width=".25"/>
<circle cx="179.5" cy="129.2" r=".51" fill="#000080"/>
<circle cx="179.5" cy="129.2" r=".51" fill="none" stroke="#000080" stroke-width=".21"/>
<path d="M179.5 138.3v9.4h17.2M174.4 146.9v2.6" fill="none" stroke="#000080" stroke-width=".25"/>
<circle cx="174.4" cy="149.5" r=".51" fill="#000080"/>
<circle cx="174.4" cy="149.5" r=".51" fill="none" stroke="#000080" stroke-width=".21"/>
<path d="M219.6 47.6h-24.1v20.9M174.4 124.1h5.6" fill="none" stroke="#000080" stroke-width=".25"/>
<circle cx="195.5" cy="68.5" r=".51" fill="#000080"/>
<circle cx="195.5" cy="68.5" r=".51" fill="none" stroke="#000080" stroke-width=".21"/>
<circle cx="195.5" cy="47.6" r=".51" fill="#000080"/>
<circle cx="195.5" cy="47.6" r=".51" fill="none" stroke="#000080" stroke-width=".21"/>
<circle cx="202.6" cy="47.6" r=".51" fill="#000080"/>
<circle cx="202.6" cy="47.6" r=".51" fill="none" stroke="#000080" stroke-width=".21"/>
<path d="M107.6 68.5h-18.3v4.5" fill="none" stroke="#000080" stroke-width=".25"/>
<circle cx="89.3" cy="73" r=".51" fill="#000080"/>
<circle cx="89.3" cy="73" r=".51" fill="none" stroke="#000080" stroke-width=".21"/>
<path d="M61.9 121.5h61.7" fill="none" stroke="#000080" stroke-width=".25"/>
<circle cx="61.9" cy="121.5" r=".51" fill="#000080"/>
<circle cx="61.9" cy="121.5" r=".51" fill="none" stroke="#000080" stroke-width=".21"/>
<path d="M82.7 129.2v2.5" fill="none" stroke="#000080" stroke-width=".25"/>
<circle cx="82.7" cy="129.2" r=".51" fill="#000080"/>
<circle cx="82.7" cy="129.2" r=".51" fill="none" stroke="#000080" stroke-width=".21"/>
<path d="M112.1 131.7v4.3" fill="none" stroke="#000080" stroke-width=".25"/>
<circle cx="112.1" cy="131.7" r=".51" fill="#000080"/>
<circle cx="112.1" cy="131.7" r=".51" fill="none" stroke="#000080" stroke-width=".21"/>
<path d="M123.6 129.2h-31.8v5" fill="none" stroke="#000080" stroke-width=".25"/>
<circle cx="91.8" cy="129.2" r=".51" fill="#000080"/>
<circle cx="91.8" cy="129.2" r=".51" fill="none" stroke="#000080" stroke-width=".21"/>
<path d="M91.8 140.8h20.3" fill="none" stroke="#000080" stroke-width=".25"/>
<circle cx="91.8" cy="140.8" r=".51" fill="#000080"/>
<circle cx="91.8" cy="140.8" r=".51" fill="none" stroke="#000080" stroke-width=".21"/>
<path d="M91.8 139.1v1.7" fill="none" stroke="#000080" stroke-width=".25"/>
<circle cx="91.8" cy="140.8" r=".51" fill="#000080"/>
<circle cx="91.8" cy="140.8" r=".51" fill="none" stroke="#000080" stroke-width=".21"/>
<path d="M82.7 140.8h9.1" fill="none" stroke="#000080" stroke-width=".25"/>
<circle cx="82.7" cy="140.8" r=".51" fill="#000080"/>
<circle cx="82.7" cy="140.8" r=".51" fill="none" stroke="#000080" stroke-width=".21"/>
<circle cx="91.8" cy="140.8" r=".51" fill="#000080"/>
<circle cx="91.8" cy="140.8" r=".51" fill="none" stroke="#000080" stroke-width=".21"/>
<path d="M235.3 68.5v2.2" fill="none" stroke="#000080" stroke-width=".25"/>
<circle cx="235.3" cy="68.5" r=".51" fill="#000080"/>
<circle cx="235.3" cy="68.5" r=".51" fill="none" stroke="#000080" stroke-width=".21"/>
<path d="M188.4 68.5v27.6h-14" fill="none" stroke="#000080" stroke-width=".25"/>
<circle cx="188.4" cy="68.5" r=".51" fill="#000080"/>
<circle cx="188.4" cy="68.5" r=".51" fill="none" stroke="#000080" stroke-width=".21"/>
<path d="M113.9 68.5v30.2h9.7" fill="none" stroke="#000080" stroke-width=".25"/>
<circle cx="113.9" cy="68.5" r=".51" fill="#000080"/>
<circle cx="113.9" cy="68.5" r=".51" fill="none" stroke="#000080" stroke-width=".21"/>
<path d="M159.1 64.6v3.9" fill="none" stroke="#000080" stroke-width=".25"/>
<circle cx="159.1" cy="68.5" r=".51" fill="#000080"/>
<circle cx="159.1" cy="68.5" r=".51" fill="none" stroke="#000080" stroke-width=".21"/>
<path d="M65.9 73h13" fill="none" stroke="#000080" stroke-width=".25"/>
<circle cx="68.2" cy="73" r=".51" fill="#000080"/>
<circle cx="68.2" cy="73" r=".51" fill="none" stroke="#000080" stroke-width=".21"/>
<circle cx="73.8" cy="73" r=".51" fill="#000080"/>
<circle cx="73.8" cy="73" r=".51" fill="none" stroke="#000080" stroke-width=".21"/>
<circle cx="75.8" cy="73" r=".51" fill="#000080"/>
<circle cx="75.8" cy="73" r=".51" fill="none" stroke="#000080" stroke-width=".21"/>
<path d="M75.8 80.4v8.1h47.8" fill="none" stroke="#000080" stroke-width=".25"/>
<circle cx="75.8" cy="82.4" r=".51" fill="#000080"/>
<circle cx="75.8" cy="82.4" r=".51" fill="none" stroke="#000080" stroke-width=".21"/>
<path d="M81.9 129.2h9.9" fill="none" stroke="#000080" stroke-width=".25"/>
<circle cx="82.7" cy="129.2" r=".51" fill="#000080"/>
<circle cx="82.7" cy="129.2" r=".51" fill="none" stroke="#000080" stroke-width=".21"/>
<circle cx="91.8" cy="129.2" r=".51" fill="#000080"/>
<circle cx="91.8" cy="129.2" r=".51" fill="none" stroke="#000080" stroke-width=".21"/>
<path d="M76.3 111.3v.1h47.3" fill="none" stroke="#000080" stroke-width=".25"/>
<circle cx="84.5" cy="111.4" r=".51" fill="#000080"/>
<circle cx="84.5" cy="111.4" r=".51" fill="none" stroke="#000080" stroke-width=".21"/>
<path d="M89.3 80.6v5.4h34.3" fill="none" stroke="#000080" stroke-width=".25"/>
<circle cx="89.3" cy="82.4" r=".51" fill="#000080"/>
<circle cx="89.3" cy="82.4" r=".51" fill="none" stroke="#000080" stroke-width=".21"/>
<path d="M91.8 108.7v.1h31.8" fill="none" stroke="#000080" stroke-width=".25"/>
<circle cx="99.7" cy="108.8" r=".51" fill="#000080"/>
<circle cx="99.7" cy="108.8" r=".51" fill="none" stroke="#000080" stroke-width=".21"/>
<path d="M107.3 131.7h16.3" fill="none" stroke="#000080" stroke-width=".25"/>
<circle cx="112.1" cy="131.7" r=".51" fill="#000080"/>
<circle cx="112.1" cy="131.7" r=".51" fill="none" stroke="#000080" stroke-width=".21"/>
<path d="M112.1 68.5h13.3" fill="none" stroke="#000080" stroke-width=".25"/>
<circle cx="113.9" cy="68.5" r=".51" fill="#000080"/>
<circle cx="113.9" cy="68.5" r=".51" fill="none" stroke="#000080" stroke-width=".21"/>
<circle cx="125.4" cy="68.5" r=".51" fill="#000080"/>
<circle cx="125.4" cy="68.5" r=".51" fill="none" stroke="#000080" stroke-width=".21"/>
<path d="M125.4 68.5h18.5" fill="none" stroke="#000080" stroke-width=".25"/>
<circle cx="125.4" cy="68.5" r=".51" fill="#000080"/>
<circle cx="125.4" cy="68.5" r=".51" fill="none" stroke="#000080" stroke-width=".21"/>
<circle cx="136" cy="68.5" r=".51" fill="#000080"/>
<circle cx="136" cy="68.5" r=".51" fill="none" stroke="#000080" stroke-width=".21"/>
<path d="M151.8 68.5h23.6" fill="none" stroke="#000080" stroke-width=".25"/>
<circle cx="159.1" cy="68.5" r=".51" fill="#000080"/>
<circle cx="159.1" cy="68.5" r=".51" fill="none" stroke="#000080" stroke-width=".21"/>
<circle cx="175.4" cy="68.5" r=".51" fill="#000080"/>
<circle cx="175.4" cy="68.5" r=".51" fill="none" stroke="#000080" stroke-width=".21"/>
<path d="M174.4 131.7h28.7" fill="none" stroke="#000080" stroke-width=".25"/>
<circle cx="197.7" cy="131.7" r=".51" fill="#000080"/>
<circle cx="197.7" cy="131.7" r=".51" fill="none" stroke="#000080" stroke-width=".21"/>
<path d="M174.4 129.2h51.5" fill="none" stroke="#000080" stroke-width=".25"/>
<circle cx="179.5" cy="129.2" r=".51" fill="#000080"/>
<circle cx="179.5" cy="129.2" r=".51" fill="none" stroke="#000080" stroke-width=".21"/>
<path d="M235.3 78.4v38.1h-60.9" fill="none" stroke="#000080" stroke-width=".25"/>
<circle cx="235.3" cy="89.5" r=".51" fill="#000080"/>
<circle cx="235.3" cy="89.5" r=".51" fill="none" stroke="#000080" stroke-width=".21"/>
<path d="M227.2 78.4v35.5h-52.8" fill="none" stroke="#000080" stroke-width=".25"/>
<circle cx="227.2" cy="89.5" r=".51" fill="#000080"/>
<circle cx="227.2" cy="89.5" r=".51" fill="none" stroke="#000080" stroke-width=".21"/>
<path d="M174.4 78.4h29.2" fill="none" stroke="#000080" stroke-width=".25"/>
<circle cx="177.4" cy="78.4" r=".51" fill="#000080"/>
<circle cx="177.4" cy="78.4" r=".51" fill="none" stroke="#000080" stroke-width=".21"/>
<circle cx="197.7" cy="78.4" r=".51" fill="#000080"/>
<circle cx="197.7" cy="78.4" r=".51" fill="none" stroke="#000080" stroke-width=".21"/>
<circle cx="203.6" cy="78.4" r=".51" fill="#000080"/>
<circle cx="203.6" cy="78.4" r=".51" fill="none" stroke="#000080" stroke-width=".21"/>
<path d="M175.4 68.5h14.5" fill="none" stroke="#000080" stroke-width=".25"/>
<circle cx="175.4" cy="68.5" r=".51" fill="#000080"/>
<circle cx="175.4" cy="68.5" r=".51" fill="none" stroke="#000080" stroke-width=".21"/>
<circle cx="188.4" cy="68.5" r=".51" fill="#000080"/>
<circle cx="188.4" cy="68.5" r=".51" fill="none" stroke="#000080" stroke-width=".21"/>
<path d="M234.8 68.5h2.1" fill="none" stroke="#000080" stroke-width=".25"/>
<circle cx="235.3" cy="68.5" r=".51" fill="#000080"/>
<circle cx="235.3" cy="68.5" r=".51" fill="none" stroke="#000080" stroke-width=".21"/>
<path d="M61.9 117.2v6.1" fill="none" stroke="#000080" stroke-width=".25"/>
<circle cx="61.9" cy="121.5" r=".51" fill="#000080"/>
<circle cx="61.9" cy="121.5" r=".51" fill="none" stroke="#000080" stroke-width=".21"/>
<path d="M82.7 139.3v4.3" fill="none" stroke="#000080" stroke-width=".25"/>
<circle cx="82.7" cy="140.8" r=".51" fill="#000080"/>
<circle cx="82.7" cy="140.8" r=".51" fill="none" stroke="#000080" stroke-width=".21"/>
<path d="M195.5 38v3.5" fill="none" stroke="#000080" stroke-width=".25"/>
<circle cx="195.5" cy="41.5" r=".51" fill="#000080"/>
<circle cx="195.5" cy="41.5" r=".51" fill="none" stroke="#000080" stroke-width=".21"/>
<path d="M174.4 139.3h21.8M174.4 141.9h21.8" fill="none" stroke="#000080" stroke-width=".25"/>
<g font-size="2.3">
<text x="57.1" y="13.1">1</text>
<text x="117.3" y="13.1">2</text>
<text x="177.7" y="13.1">3</text>
<text x="237.9" y="13.1">4</text>
<text x="29.5" y="34.4">A</text>
<text x="265.8" y="34.4">A</text>
<text x="171.3" y="77.9">7 GND</text>
<text x="29.6" y="82">B</text>
<text x="160.9" y="79.1">VDDA</text>
<text x="161.5" y="81.7">VBUS</text>
<text x="171.3" y="80.4">1</text>
<text x="265.9" y="82">B</text>
<text x="125.6" y="85.5">2</text>
<text x="125.6" y="88">3</text>
<text x="130.4" y="86.7">ACN</text>
<text x="130.4" y="89.3">ACP</text>
<text x="124.6" y="95.6">31</text>
<text x="159.2" y="94.4">HIDRV2</text>
<text x="171.3" y="93.1">24</text>
<text x="171.3" y="95.6">23</text>
<text x="124.4" y="98.2">32</text>
<text x="124.4" y="100.7">30</text>
<text x="130.4" y="96.9">HIDRV1</text>
<text x="130.4" y="99.4">SW1</text>
<text x="130.4" y="102">BTST1</text>
<text x="158.6" y="102">LODRV2</text>
<text x="160.9" y="99.4">BTST2</text>
<text x="163" y="96.9">SW2</text>
<text x="171.3" y="98.2">25</text>
<text x="171.3" y="100.7">26</text>
<text x="124.4" y="103.3">29</text>
<text x="130.4" y="104.5">LODRV1</text>
<text x="161.8" y="107.1">VSYS</text>
<text x="171.3" y="105.8">22</text>
<text x="124.4" y="108.3">16</text>
<text x="124.4" y="110.9">17</text>
<text x="130.4" y="109.6">COMP1</text>
<text x="130.4" y="112.1">COMP2</text>
<text x="158.1" y="112.1">BATDRV</text>
<text x="171.3" y="110.9">21</text>
<text x="171.3" y="113.4">20</text>
<text x="124.4" y="116">14</text>
<text x="124.5" y="118.5">18</text>
<text x="130.4" y="117.2">CMPIN</text>
<text x="130.4" y="119.8">CELL_BATPRESZ</text>
<text x="163.1" y="117.2">SRN</text>
<text x="163.5" y="114.7">SRP</text>
<text x="171.3" y="116">19</text>
<text x="125.6" y="121">6</text>
<text x="130.4" y="122.3">ILIM_HIZ</text>
<text x="161.3" y="124.8">REGN</text>
<text x="171.3" y="123.6">28</text>
<text x="29.6" y="129.6">C</text>
<text x="125.6" y="131.2">9</text>
<text x="125.6" y="128.7">8</text>
<text x="130.4" y="129.9">IADPT</text>
<text x="156.7" y="129.9">CHRG_OK</text>
<text x="171.3" y="128.7">4</text>
<text x="171.3" y="131.2">5</text>
<text x="265.9" y="129.6">C</text>
<text x="124.4" y="133.7">10</text>
<text x="124.6" y="136.3">11</text>
<text x="130.4" y="132.5">IBAT</text>
<text x="130.4" y="135">PSYS</text>
<text x="130.4" y="137.5">PROCHOT</text>
<text x="157.6" y="132.5">OTG/VAP</text>
<text x="158" y="135">CMPOUT</text>
<text x="171.3" y="133.7">15</text>
<text x="162.9" y="142.6">SCL</text>
<text x="162.9" y="140.1">SDA</text>
<text x="171.3" y="138.8">12</text>
<text x="171.3" y="141.4">13</text>
<text x="161.4" y="147.7">PGND</text>
<text x="171.3" y="146.4">27</text>
<text x="171.3" y="149">33</text>
<text x="164.9" y="150.2">EP</text>
<text x="29.5" y="177.2">D</text>
<text x="265.8" y="177.2">D</text>
<text x="57.1" y="198.5">1</text>
<text x="117.3" y="198.5">2</text>
<text x="177.7" y="198.5">3</text>
<text x="237.9" y="198.5">4</text>
</g>
<g font-size="2.3" fill="#800000">
<text x="193" y="34.9">GND</text>
<text x="71.3" y="46.1">GND</text>
<text x="65.7" y="61.6">GND</text>
<text x="122.9" y="77.6">GND</text>
<text x="60" y="83.2">GND</text>
<text x="98.9" y="83.2">GND</text>
<text x="73.9" y="95.8">GND</text>
<text x="82" y="95.4">GND</text>
<text x="89.4" y="93.3">GND</text>
<text x="97.2" y="95.1">GND</text>
<text x="175" y="91.3">GND</text>
<text x="210.8" y="90.3">GND</text>
<text x="115.7" y="117.2">GND</text>
<text x="51.3" y="131.2">GND</text>
<text x="59.4" y="135.5">GND</text>
<text x="213.7" y="132.5">GND</text>
<text x="180" y="141.4">HOST_I2C_SCL</text>
<text x="180" y="138.8">HOST_I2C_SDA</text>
<text x="80.2" y="148.2">GND</text>
<text x="171.9" y="154.1">GND</text>
</g>
<g font-size="2.3" fill="#000080">
<text x="185.5" y="43.8">22uF 25V</text>
<text x="190.4" y="46.1">C28</text>
<text x="203.6" y="43.6">22uF 25V</text>
<text x="203.8" y="45.8">C29</text>
<text x="75.1" y="53.5">C30</text>
<text x="63.1" y="55.5">22uF 25V</text>
<text x="137.3" y="63.1">C31</text>
<text x="137.3" y="65.7">47nF</text>
<text x="160.4" y="62.9">C32</text>
<text x="160.4" y="65.4">47nF</text>
<text x="57.5" y="71">22uF 25V</text>
<text x="69.5" y="69">C33</text>
<text x="79.9" y="71.8">R22 10m</text>
<text x="108.5" y="67.2">Q3</text>
<text x="145.3" y="67.2">L4</text>
<text x="145.3" y="71.2">2.2uH</text>
<text x="170.8" y="71.5">Q4</text>
<text x="226.9" y="66.9">R21 10m</text>
<text x="76.6" y="75.8">R25</text>
<text x="90" y="76.1">R26</text>
<text x="126.4" y="72.5">Q5</text>
<text x="128.7" y="75.3">U8</text>
<text x="188.8" y="73">Q6</text>
<text x="196.5" y="73.3">Q7</text>
<text x="204.6" y="77.1">R27 10</text>
<text x="228" y="73.8">R23</text>
<text x="228" y="76.3">10</text>
<text x="236.1" y="73.8">R24</text>
<text x="236.1" y="76.3">10</text>
<text x="69" y="80.6">C34</text>
<text x="76.6" y="78.4">10</text>
<text x="90" y="78.6">10</text>
<text x="92.1" y="80.6">C35</text>
<text x="203.3" y="83.7">R28 1</text>
<text x="214.5" y="83.9">C36</text>
<text x="69" y="85.7">10nF</text>
<text x="92.1" y="85.7">10nF</text>
<text x="178.4" y="87.5">2.2uF</text>
<text x="178.7" y="85">C37</text>
<text x="214.2" y="86.5">470nF</text>
<text x="229.2" y="87.8">C38</text>
<text x="228.2" y="92.8">0.1uF</text>
<text x="77.6" y="101.9">C41</text>
<text x="93.1" y="99.4">C39</text>
<text x="93.1" y="101.9">1.8nF</text>
<text x="101" y="101.2">C40</text>
<text x="77.1" y="106.7">R30</text>
<text x="77.6" y="104.4">680pF</text>
<text x="85.7" y="107.3">C42</text>
<text x="92.6" y="104.2">R29</text>
<text x="92.6" y="106.7">40.2k</text>
<text x="101" y="103.8">33pF</text>
<text x="62.6" y="112.6">R31</text>
<text x="77.1" y="109.3">10k</text>
<text x="85.7" y="109.9">15pF</text>
<text x="54.5" y="114.4">R32</text>
<text x="54.5" y="117">10k</text>
<text x="62.6" y="115.2">100k</text>
<text x="54.5" y="122">R33</text>
<text x="54.5" y="124.6">10k</text>
<text x="198.5" y="125.3">R34</text>
<text x="62.6" y="126.4">R35</text>
<text x="62.6" y="128.9">27k</text>
<text x="198.5" y="127.9">10k</text>
<text x="202.8" y="130.9">R36</text>
<text x="83.4" y="134.7">R38</text>
<text x="83.4" y="137.3">137k</text>
<text x="93.1" y="137.3">C43</text>
<text x="180.2" y="133.7">R37</text>
<text x="180.2" y="136.3">10k</text>
<text x="204.9" y="134.5">10k</text>
<text x="93.1" y="139.8">0.1nF</text>
<text x="113.4" y="139.1">C44</text>
<text x="113.4" y="141.6">0.1nF</text>
<text x="128.7" y="154.1">BQ25710RSNT</text>
</g>
<g font-size="2.3" fill="#f00">
<text x="223.1" y="48.4">+V_MASTERE_PWR</text>
<text x="240.4" y="69.2">BATT+</text>
<text x="48.2" y="73.8">+V_PD_VBUS</text>
<text x="243.5" y="81.7">+V_PD_VBUS</text>
<text x="67.4" y="129.9">BC_IADPT</text>
<text x="229.5" y="129.9">BC_CHARG_OK</text>
<text x="94.3" y="132.5">BC_IBAT</text>
<text x="199.8" y="140.1">EC_I2C2_SDA</text>
<text x="199.8" y="142.6">EC_I2C2_SCL</text>
<text x="200.3" y="148.5">+SYS_3V3</text>
</g>
<g font-size="2.2" fill="#800000">
<text x="212.7" y="71.8">BC_VDDA</text>
<text x="213.2" y="77.9">BC_REGN</text>
<text x="53.3" y="111.4" transform="rotate(-90 53.3 111.4)">BC_VDDA</text>
<text x="61.4" y="109.6" transform="rotate(-90 61.4 109.6)">BC_VDDA</text>
<text x="180" y="123.6">BC_REGN</text>
</g>
<g font-size="2.2" fill="#000080">
<text x="196.5" y="128.4" transform="rotate(-90 196.5 128.4)">Enable VAP</text>
<text x="193.9" y="136.8">[DNP] Disable VAP</text>
</g>
<g font-size=".9" fill="#f00">
<text x="195.2" y="45.8" transform="rotate(-90 195.2 45.8)">+</text>
<text x="202.4" y="45.8" transform="rotate(-90 202.4 45.8)">+</text>
<text x="73.6" y="53.5" transform="rotate(-90 73.6 53.5)">+</text>
<text x="68" y="69" transform="rotate(-90 68 69)">+</text>
</g>
</svg>
